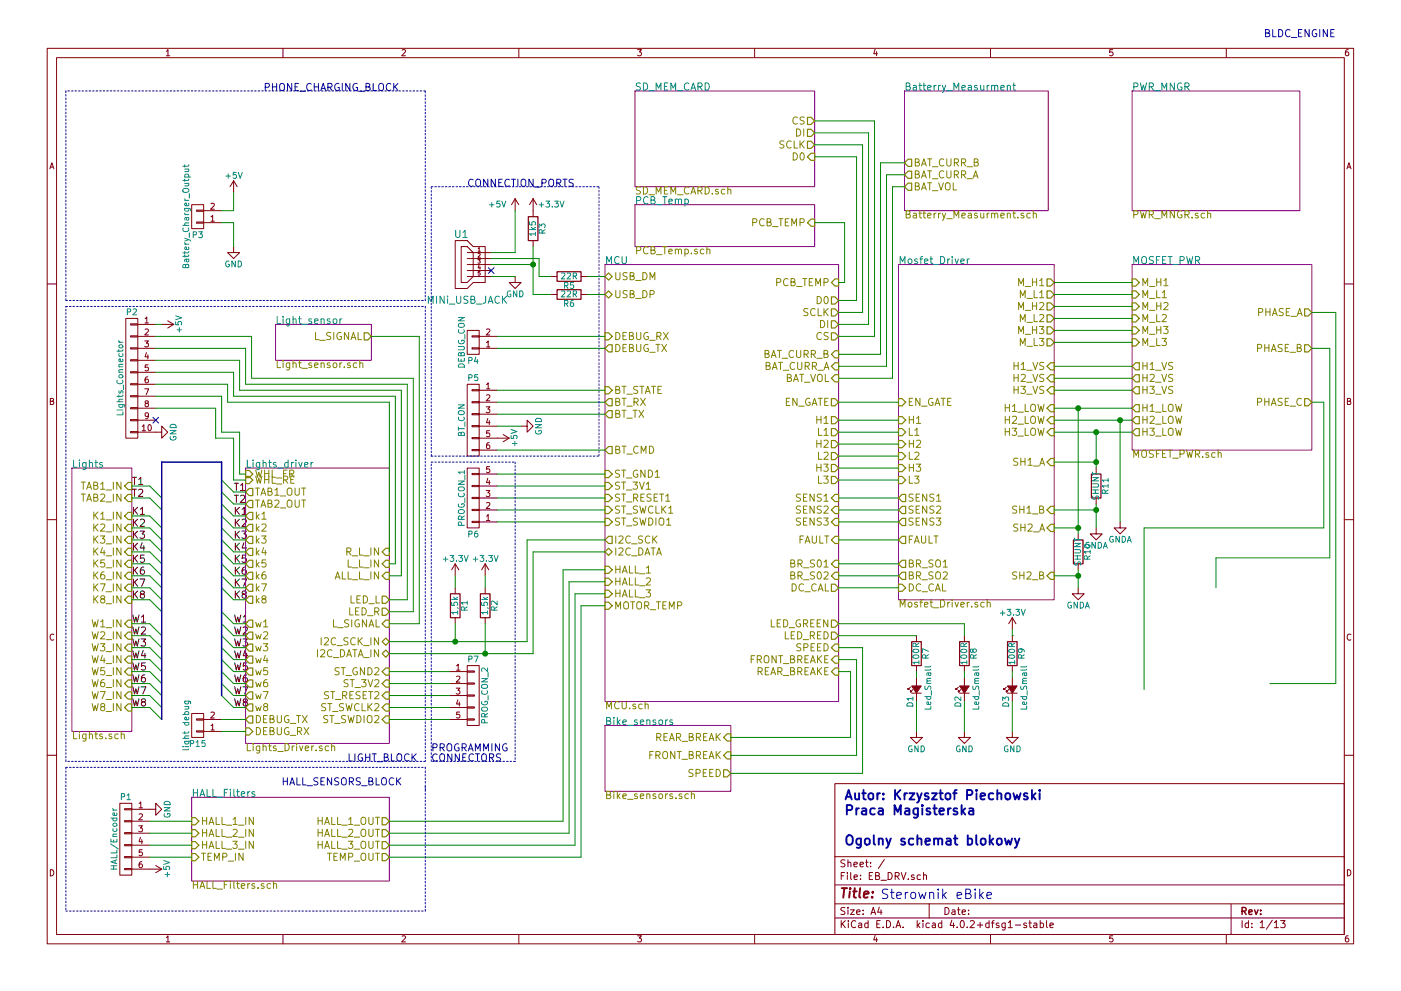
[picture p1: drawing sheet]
<svg xmlns="http://www.w3.org/2000/svg" width="297mm" height="210mm" viewBox="0 0 297 210" stroke-linecap="round" stroke-linejoin="round" font-family="sans-serif">
<g fill="none" stroke="#840000" stroke-width=".21">
<path d="M10 10.3h277v189.9h-277zM12 12.2h273v186.1h-273zM60 10.3v1.9M110 10.3v1.9M160 10.3v1.9M210 10.3v1.9M260 10.3v1.9M49.5 38.3l-.7 1.3M49.5 38.3v2.6M49.5 38.3l.8 1.3M40.6 43.4h2.6v5.1h-2.6zM41.7 44.6h1.5v.2h-1.5z"/>
<path d="M41.7 47.1h1.5v.3h-1.5zM43.2 47.2h3.8M43.2 44.7h3.8M49.5 52.3v1.3h1.3l-1.3 1.3-1.2-1.3h1.2M96.5 51h2.6l1.2 1.3h2.6v7.6h-2.6l-1.2 1.3h-2.6zM97.8 52.3h1.3l1.2 1.3v5.1l-1.2 1.2h-1.3zM99.1 53.6h5M99.1 54.9h5M99.1 56.1h5M99.1 57.4h5M99.1 58.7h5M109.2 58.7v1.2h1.3l-1.3 1.3-1.3-1.3h1.3"/>
<path d="M109.2 42.2l-.7 1.2M109.2 42.2v2.5M109.2 42.2l.8 1.2M113 42.2v3.8M113 51v1.3M113 42.2l-.7 1.2M113 42.2l.8 1.2M116.8 58.7h1.3M123.2 58.7h1.3M10 60.2h2M26.7 67.6h2.5v25.4h-2.5zM27.7 78.9h1.5v.2h-1.5z"/>
<path d="M27.7 76.3h1.5v.3h-1.5zM27.7 73.8h1.5v.2h-1.5zM27.7 71.2h1.5v.3h-1.5zM27.7 68.7h1.5v.3h-1.5zM29.2 68.8h3.8M29.2 73.9h3.8M29.2 71.4h3.8M29.2 76.4h3.8M29.2 79h3.8M34.3 68.8h2.5M35.6 68.1l1.2 .7M36.8 68.8l-1.2 .8"/>
<path d="M99.1 70.1h2.5v5.1h-2.5zM100.1 71.2h1.5v.3h-1.5zM100.1 73.8h1.5v.2h-1.5zM101.6 73.9h3.8M101.6 71.4h3.8M116.8 62.5h1.3M123.2 62.5h1.3M285 60.2h2M27.7 91.6h1.5v.2h-1.5zM27.7 89h1.5v.3h-1.5zM27.7 86.5h1.5v.2h-1.5zM27.7 83.9h1.5v.3h-1.5z"/>
<path d="M27.7 81.4h1.5v.3h-1.5zM29.2 91.7h5.1v-1.3l1.3 1.3-1.3 1.3v-1.3M29.2 81.5h3.8M29.2 84.1h3.8M29.2 86.6h3.8M29.2 89.1h3.8M99.1 81.5h2.5v15.3h-2.5zM99.1 99.3h2.5v12.7h-2.5zM100.1 95.4h1.5v.2h-1.5zM100.1 92.8h1.5v.3h-1.5zM100.1 90.3h1.5v.2h-1.5zM100.1 87.8h1.5v.2h-1.5z"/>
<path d="M100.1 85.2h1.5v.3h-1.5zM100.1 82.7h1.5v.2h-1.5zM101.6 82.8h3.8M101.6 85.3h3.8M101.6 87.9h3.8M101.6 90.4h3.8M101.6 93h6.3M101.6 95.5h3.8M106.7 92.2l1.2 .8M107.9 93l-1.2 .7M110.5 90.4h1.3v-1.3l1.2 1.3-1.2 1.3v-1.3M232.4 99.3v1.3"/>
<path d="M10 110.3h2M96.5 119.6v2.6M96.5 119.6l-.7 1.3M96.5 119.6l.8 1.3M100.1 100.5h1.5v.2h-1.5zM100.1 103h1.5v.2h-1.5zM100.1 105.5h1.5v.3h-1.5zM100.1 108.1h1.5v.2h-1.5zM100.1 110.6h1.5v.3h-1.5zM101.6 110.7h3.8M101.6 108.2h3.8M101.6 105.7h3.8"/>
<path d="M101.6 103.1h3.8M101.6 100.6h3.8M102.9 119.6v2.6M102.9 119.6l-.8 1.3M102.9 119.6l.7 1.3M228.6 113.3v1.2M228.6 119.6v1.3M232.4 112v1.3h1.3l-1.3 1.2-1.3-1.2h1.3M232.4 105.7v1.2M237.5 110.7v1.3h1.3l-1.3 1.3-1.3-1.3h1.3M285 110.3h2M96.5 124.7v1.3"/>
<path d="M96.5 131.1v1.2M102.9 124.7v1.3M102.9 131.1v1.2M194.3 134.9v1.2M204.5 134.9v1.2M214.6 131.1v2.5M214.6 134.9v1.2M214.6 131.1l-.7 1.2M214.6 131.1l.8 1.2M228.6 124.7v1.3h1.3l-1.3 1.2-1.3-1.2h1.3M40.6 151.4h2.6v5.1h-2.6zM41.7 152.5h1.5v.3h-1.5z"/>
<path d="M41.7 155.1h1.5v.2h-1.5zM43.2 152.6h3.8M43.2 155.2h3.8M95.2 142.5h3.9M95.2 145h3.9M95.2 147.6h3.9M95.2 150.1h3.9M95.2 152.6h3.9M99.1 152.5h1.5v.3h-1.5zM99.1 150h1.5v.2h-1.5zM99.1 147.4h1.5v.3h-1.5zM99.1 144.9h1.5v.3h-1.5z"/>
<path d="M99.1 142.4h1.5v.2h-1.5zM99.1 141.2h2.5v12.7h-2.5zM193 145.8l-.5 .5v-.3v.3h.3M193.3 147.1h2M193.5 146.3l-.5 .5v-.2v.2h.3M194.3 155.2v1.3h1.3l-1.3 1.2-1.3-1.2h1.3M194.3 141.2v1.3M194.3 143.8v1.7M194.3 147.1v1.7M203.2 145.8l-.5 .5v-.3v.3h.2M203.5 147.1h2M203.7 146.3l-.5 .5v-.2v.2h.3"/>
<path d="M204.5 155.2v1.3h1.2l-1.2 1.2-1.3-1.2h1.3M204.5 141.2v1.3M204.5 143.8v1.7M204.5 147.1v1.7M213.4 145.8l-.5 .5v-.3v.3h.2M213.6 147.1h2M213.9 146.3l-.5 .5v-.2v.2h.2M214.6 155.2v1.3h1.3l-1.3 1.2-1.2-1.2h1.2M214.6 141.2v1.3M214.6 143.8v1.7M214.6 147.1v1.7M10 160.2h2"/>
<path d="M25.4 170.4h2.5v15.3h-2.5zM26.4 179.2h1.5v.2h-1.5zM26.4 176.7h1.5v.2h-1.5zM26.4 174.1h1.5v.3h-1.5zM26.4 171.6h1.5v.2h-1.5zM27.9 171.7h5.1v-1.3l1.3 1.3-1.3 1.3v-1.3M27.9 174.2h3.8M27.9 176.8h3.8M27.9 179.3h3.8M177 166.3h108v32h-108zM285 160.2h2M26.4 184.3h1.5v.2h-1.5z"/>
<path d="M26.4 181.7h1.5v.3h-1.5zM27.9 181.9h3.8M27.9 184.4h6.4M33 183.6l1.3 .8M34.3 184.4l-1.3 .8M60 198.3v1.9M110 198.3v1.9M160 198.3v1.9M177 194.8h108M177 191.8h108M177 187.8h108M177 181.8h108"/>
<path d="M186.4 192.5l-.3 1h.9M186.8 193v1M187.5 182.3l-1.3 2M195.8 185.7l.2-.1 .4 .1v.9M195.8 185.1v1.5M197 191.8v3M210 198.3v1.9M215.3 196.3h1.1M217.6 195.9l-.3-.1-.3 .2 .1 .3 .5 .1v.3h-.6M218.1 195.8h.6M218.3 195.3v1.3l.4 .2M219.2 195.9h.6v.9"/>
<path d="M219.8 196.2l-.7 .3 .3 .3 .4-.1M220.5 195.9l.5-.1 .3 .3-.2 .6h-.6M220.5 195.3v1.5M221.9 195.3v1.3l.2 .2M222.6 196.3l.7-.1v-.3l-.5-.1-.2 .2 .1 .7h.6M260 198.3v1.9M261 191.8v6.5M270.2 196.8h.8M271.5 195.3h1l-.5 .6 .4 .1v.7l-.2 .1-.7-.1"/>
</g>
<path d="M134.6 19.3h38.1v20.3h-38.1zM191.8 19.3h30.4v25.4h-30.4zM240 19.3h35.6v25.4h-35.6zM128.3 56.1h49.5v92.7h-49.5zM134.6 43.4h38.1v8.9h-38.1zM190.5 56.1h33v71.1h-33zM240 56.1h38.1v39.4h-38.1zM58.4 68.8h20.3v7.6h-20.3zM15.2 99.3h12.7v55.9h-12.7zM52.1 99.3h30.4v58.4h-30.4zM128.3 153.9h26.6v14h-26.6zM40.6 169.2h41.9v17.7h-41.9z" fill="none" stroke="#840084" stroke-width=".21"/>
<g fill="none" stroke="#848400" stroke-width=".25">
<path d="M171.2 24.9h.8l.7 .7-.7 .8h-.8zM171.2 27.4h.8l.7 .8-.7 .8h-.8zM171.2 30h.8l.7 .7-.7 .8h-.8zM172 32.5h.7v1.5h-.7l-.8-.7zM191.8 39.6l.7-.7h.8v1.5h-.8zM191.8 37.1l.7-.8h.8v1.5h-.8zM192.5 33.8h.8v1.5h-.8l-.7-.8zM128.3 58.7l.7-.8 .8 .8-.8 .7zM172 46.5h.7v1.5h-.7l-.8-.8zM176.3 59.9l.7-.7h.8v1.5h-.8zM222 59.2h.8l.7 .7-.7 .8h-.8zM240 59.2h.8l.8 .7-.8 .8h-.8z"/>
<path d="M77.2 70.6h.8l.7 .8-.7 .7h-.8zM128.3 62.5l.7-.8 .8 .8-.8 .7zM128.3 70.6h.7l.8 .8-.8 .7h-.7zM129 73.1h.8v1.6h-.8l-.7-.8zM176.3 65.5h.7l.8 .8-.8 .8h-.7zM176.3 68.1h.7l.8 .7-.8 .8h-.7zM176.3 70.6h.7l.8 .8-.8 .7h-.7zM176.3 63h.7l.8 .7-.8 .8h-.7zM176.3 77.7l.7-.7h.8v1.5h-.8zM177 74.4h.8v1.5h-.8l-.7-.7zM222 61.7h.8l.7 .8-.7 .7h-.8zM222 64.3h.8l.7 .7-.7 .8h-.8z"/>
<path d="M222 66.8h.8l.7 .8-.7 .7h-.8zM222 69.3h.8l.7 .8-.7 .8h-.8zM222 71.9h.8l.7 .7-.7 .8h-.8zM222.8 77h.7v1.5h-.7l-.8-.8zM222.8 79.5h.7v1.5h-.7l-.8-.7zM240 61.7h.8l.8 .8-.8 .7h-.8zM240 64.3h.8l.8 .7-.8 .8h-.8zM240 66.8h.8l.8 .8-.8 .7h-.8zM240 69.3h.8l.8 .8-.8 .8h-.8zM240 71.9h.8l.8 .7-.8 .8h-.8zM240.8 77h.8v1.5h-.8l-.8-.8zM240.8 79.5h.8v1.5h-.8l-.8-.7z"/>
<path d="M276.6 65.5h.8l.7 .8-.7 .8h-.8zM276.6 73.1h.8l.7 .8-.7 .8h-.8zM52.1 99.8h.7l.8 .8-.8 .7h-.7zM128.3 85.3l.7-.7h.8v1.5h-.8zM128.3 95.5l.7-.8h.8v1.6h-.8zM128.3 82h.7l.8 .8-.8 .8h-.7zM128.3 99.8h.7l.8 .8-.8 .7h-.7zM129 87.1h.8v1.5h-.8l-.7-.7zM176.3 84.6h.7l.8 .7-.8 .8h-.7zM176.3 88.4h.7l.8 .7-.8 .8h-.7zM176.3 90.9h.7l.8 .8-.8 .8h-.7zM176.3 93.5h.7l.8 .7-.8 .8h-.7z"/>
<path d="M176.3 96h.7l.8 .8-.8 .7h-.7zM176.3 98.5h.7l.8 .8-.8 .8h-.7zM176.3 80.3l.7-.8h.8v1.5h-.8zM190.5 84.6h.8l.7 .7-.7 .8h-.8zM190.5 88.4h.8l.7 .7-.7 .8h-.8zM190.5 90.9h.8l.7 .8-.7 .8h-.8zM190.5 93.5h.8l.7 .7-.7 .8h-.8zM190.5 96h.8l.7 .8-.7 .7h-.8zM190.5 98.5h.8l.7 .8-.7 .8h-.8zM222.8 82h.7v1.6h-.7l-.8-.8zM222.8 85.8h.7v1.6h-.7l-.8-.8zM222.8 88.4h.7v1.5h-.7l-.8-.8z"/>
<path d="M222.8 90.9h.7v1.6h-.7l-.8-.8zM222.8 97.3h.7v1.5h-.7l-.8-.8zM240.8 82h.8v1.6h-.8l-.8-.8zM240.8 85.8h.8v1.6h-.8l-.8-.8zM240.8 88.4h.8v1.5h-.8l-.8-.8zM240.8 90.9h.8v1.6h-.8l-.8-.8zM276.6 84.6h.8l.7 .7-.7 .8h-.8zM26.4 103.1l.8-.7h.7v1.5h-.7zM26.4 114.5l.8-.7h.7v1.5h-.7zM27.2 104.9h.7v1.5h-.7l-.8-.7zM27.2 108.7h.7v1.5h-.7l-.8-.7zM27.2 111.2h.7v1.6h-.7l-.8-.8z"/>
<path d="M27.2 116.3h.7v1.6h-.7l-.8-.8zM27.2 118.9h.7v1.5h-.7l-.8-.8zM52.1 106.9l.7-.7h.8v1.5h-.8zM52.1 101.1h.7l.8 .7-.8 .8h-.7zM52.8 103.6h.8v1.6h-.8l-.7-.8zM52.8 108.7h.8v1.5h-.8l-.7-.7zM52.8 111.2h.8v1.6h-.8l-.7-.8zM52.8 113.8h.8v1.5h-.8l-.7-.8zM52.8 116.3h.8v1.6h-.8l-.7-.8zM52.8 118.9h.8v1.5h-.8l-.7-.8zM81 117.1l.8-.8h.7v1.6h-.7zM81.8 118.9h.7v1.5h-.7l-.8-.8z"/>
<path d="M128.3 114.5l.7-.7h.8v1.5h-.8zM128.3 117.1l.7-.8 .8 .8-.8 .8zM128.3 102.4h.7l.8 .7-.8 .8h-.7zM128.3 104.9h.7l.8 .8-.8 .7h-.7zM128.3 107.4h.7l.8 .8-.8 .8h-.7zM128.3 110h.7l.8 .7-.8 .8h-.7zM176.3 101.1h.7l.8 .7-.8 .8h-.7zM176.3 114.5l.7-.7h.8v1.5h-.8zM177 104.9h.8v1.5h-.8l-.7-.7zM177 107.4h.8v1.6h-.8l-.7-.8zM177 110h.8v1.5h-.8l-.7-.8zM177 118.9h.8v1.5h-.8l-.7-.8z"/>
<path d="M190.5 101.1h.8l.7 .7-.7 .8h-.8zM191.3 104.9h.7v1.5h-.7l-.8-.7zM191.3 107.4h.7v1.6h-.7l-.8-.8zM191.3 110h.7v1.5h-.7l-.8-.8zM191.3 113.8h.7v1.5h-.7l-.8-.8zM191.3 118.9h.7v1.5h-.7l-.8-.8zM222.8 107.4h.7v1.6h-.7l-.8-.8zM222.8 111.2h.7v1.6h-.7l-.8-.8zM26.4 134.9l.8-.8h.7v1.5h-.7zM27.2 121.4h.7v1.5h-.7l-.8-.7zM27.2 123.9h.7v1.6h-.7l-.8-.8zM27.2 126.5h.7v1.5h-.7l-.8-.8z"/>
<path d="M27.2 131.6h.7v1.5h-.7l-.8-.8zM27.2 136.6h.7v1.6h-.7l-.8-.8zM27.2 139.2h.7v1.5h-.7l-.8-.8zM52.1 124.7l.7-.8h.8v1.6h-.8zM52.1 134.9l.7-.8h.8v1.5h-.8zM52.8 121.4h.8v1.5h-.8l-.7-.7zM52.8 126.5h.8v1.5h-.8l-.7-.8zM52.8 131.6h.8v1.5h-.8l-.7-.8zM52.8 136.6h.8v1.6h-.8l-.7-.8zM52.8 139.2h.8v1.5h-.8l-.7-.8zM81 136.1l.8-.7 .7 .7-.7 .8zM81 138.7l.8-.8 .7 .8-.7 .7z"/>
<path d="M81 126.5h.8l.7 .7-.7 .8h-.8zM81 129h.8l.7 .8-.7 .8h-.8zM81.8 121.4h.7v1.5h-.7l-.8-.7zM81.8 131.6h.7v1.5h-.7l-.8-.8zM128.3 120.1h.7l.8 .8-.8 .8h-.7zM128.3 122.7h.7l.8 .7-.8 .8h-.7zM128.3 125.2h.7l.8 .8-.8 .7h-.7zM128.3 127.8h.7l.8 .7-.8 .8h-.7zM176.3 134.1h.7l.8 .8-.8 .7h-.7zM176.3 131.6h.7l.8 .7-.8 .8h-.7zM176.3 123.9h.7l.8 .8-.8 .8h-.7zM177 139.2h.8v1.5h-.8l-.7-.8z"/>
<path d="M177 136.6h.8v1.6h-.8l-.7-.8zM177 121.4h.8v1.5h-.8l-.7-.7zM190.5 123.9h.8l.7 .8-.7 .8h-.8zM191.3 121.4h.7v1.5h-.7l-.8-.7zM222.8 121.4h.7v1.5h-.7l-.8-.7zM26.4 147.6l.8-.8h.7v1.5h-.7zM27.2 141.7h.7v1.6h-.7l-.8-.8zM27.2 144.3h.7v1.5h-.7l-.8-.8zM27.2 149.3h.7v1.6h-.7l-.8-.8zM52.1 147.6l.7-.8h.8v1.5h-.8zM52.1 154.4h.7l.8 .8-.8 .8h-.7zM52.1 152.6l.7-.7h.8v1.5h-.8z"/>
<path d="M52.8 141.7h.8v1.6h-.8l-.7-.8zM52.8 144.3h.8v1.5h-.8l-.7-.8zM52.8 149.3h.8v1.6h-.8l-.7-.8zM81 147.6l.8-.8h.7v1.5h-.7zM81 152.6l.8-.7h.7v1.5h-.7zM81.8 141.7h.7v1.6h-.7l-.8-.8zM81.8 144.3h.7v1.5h-.7l-.8-.8zM81.8 149.3h.7v1.6h-.7l-.8-.8zM154.2 159.5h.7v1.5h-.7l-.8-.7zM154.2 155.7h.7v1.5h-.7l-.8-.7zM177 141.7h.8v1.6h-.8l-.7-.8zM40.6 173.5h.8l.8 .7-.8 .8h-.8z"/>
<path d="M40.6 176h.8l.8 .8-.8 .7h-.8zM40.6 178.6h.8l.8 .7-.8 .8h-.8zM81 173.5h.8l.7 .7-.7 .8h-.8zM81 176h.8l.7 .8-.7 .7h-.8zM81 178.6h.8l.7 .7-.7 .8h-.8zM153.4 163.3h.8l.7 .8-.7 .7h-.8zM40.6 181.1h.8l.8 .8-.8 .7h-.8zM81 181.1h.8l.7 .8-.7 .7h-.8z"/>
</g>
<g fill="none" stroke="#008484" stroke-width=".21">
<path d="M212.2 18.6l.7-.1v-.3l-.5-.1-.2 .2 .1 .7h.6M213.6 18.3v-.1a.36 .36 0 0 1 .6 .1v.8M213.6 18.1v1M214.7 18.1h.6M214.9 17.6v1.3l.4 .2M39.2 35.9h.8M39.2 35v.5M39.9 35.9l.1 .2v.3h-.8M40 35l-.2 .3h-1M39.3 56.4l.3-.3 .4 .2v.5h-1.2l.1-.6h.3l.1 .6M205.1 54.9v1.1M205.5 54.9l-.4 .3"/>
<path d="M25.2 72.3l.3 .3M25.2 72.6h.9M25.3 73.2l.5-.1 .3 .5-.3 .2h-.5l-.1-.2zM70.7 67.8l.2-.2 .4 .2 .1 .6-.1 .2-.4 .1-.2-.2zM72.1 67.6v1.1M72.5 67.6l-.4 .3M21.7 98.2l-.4-.1-.2 .2 .1 .2 .5 .2v.4h-.6M64.6 98.6l.7-.1-.1-.3-.4-.1-.2 .2v.8h.6M65.9 98.1v1M66.4 98.1l-.5 .3M39.2 148.8h1.1l.1 .5M39.2 148.8v.3l.2 .2 .6-.1v-.4"/>
<path d="M142.6 152.8l-.4-.1-.2 .3 .1 .2 .5 .1v.4h-.6M197.4 141.3l-.2 .2h-1.1M207.5 141.3l-.2 .2h-1.1M217.7 141.3l-.2 .2h-1.1M23.9 171.5l.3 .4M23.9 171.9h.9M54 168h-.4l-.2 .2 .1 .2 .5 .1v.4h-.6"/>
</g>
<g fill="none" stroke="#848400" stroke-width=".21">
<path d="M149.9 53v-.1a.36 .36 0 0 1 .6 .2v.8M217 45.3l-.3-.1-.2 .3v.2l.5 .1v.4h-.5M218.4 45.3l-.4-.1-.3 .3 .2 .7h.5M219.1 45.4l.1-.1a.36 .36 0 0 1 .5 .2v.7M219.1 44.7v1.5M75.6 77.1l-.4-.1-.3 .3 .2 .6h.5M76.3 77.1h.1a.36 .36 0 0 1 .5 .1v.8M76.3 76.5v1.5M208.7 127.9l-.5-.1-.3 .3 .2 .6h.6M209.3 127.9h.1a.36 .36 0 0 1 .6 .1v.8M209.3 127.3v1.5M25.7 155.9l.1-.1a.36 .36 0 0 1 .6 .2v.7"/>
<path d="M25.7 155.2v1.5M69.7 158.3h-.5l-.3 .3 .2 .6h.6M70.3 158.4l.1-.1a.36 .36 0 0 1 .6 .2v.8M70.3 157.8v1.5M145.9 168.5l-.4-.1-.3 .3 .2 .7h.5M146.6 168.6l.1-.1a.36 .36 0 0 1 .5 .2v.7M146.6 167.9v1.5M58 187.6l.1-.1a.36 .36 0 0 1 .5 .2v.8M58 187v1.5"/>
</g>
<g fill="none" stroke="#008400" stroke-width=".21">
<path d="M172.7 25.6h12.7v45.8h-7.6M172.7 33.3h8.9v30.4h-3.8M172.7 30.7h10.2v35.6h-5.1M172.7 28.2h11.4v40.6h-6.3M191.8 37.1h-3.8v40.6h-10.2M191.8 39.6h-2.6v40.7h-11.4M191.8 34.5h-5.1v40.7h-8.9M47 47.2h2.5v5.1M49.5 40.9v3.8h-2.5M104.1 54.9h10.2v3.8h2.5M104.1 58.7h5.1M104.1 56.1h8.9"/>
<path d="M109.2 44.7v8.9h-5.1M113 52.3v10.2h3.8M124.5 58.7h3.8M172.7 47.2h6.4v12.7h-1.3M223.5 59.9h16.5M33 71.4h20.3v8.9h34.3v49.5h-5.1M33 76.4h17.8v6.4h34.3v39.4h-2.6M33 79h16.5v5.1h34.3v35.5h-1.3M33 73.9h19.1v7.6h34.3v45.7h-3.9M33 68.8h1.3M78.7 71.4h10.2v60.9h-6.4M105.4 71.4h22.9"/>
<path d="M105.4 73.9h22.9M124.5 62.5h3.8M223.5 62.5h16.5M223.5 65h16.5M223.5 67.6h16.5M223.5 70.1h16.5M223.5 72.6h16.5M223.5 77.7h16.5M278.1 66.3h5.1v78.7h-14M278.1 73.9h3.8v44.5h-24.1v6.3M33 84.1h14v7.6h3.8v8.9h1.3M33 86.6h12.7v6.4h3.8v8.8h2.6"/>
<path d="M33 81.5h15.3v3.8h34.2v31.8M105.4 82.8h22.9M105.4 85.3h22.9M105.4 87.9h22.9M105.4 95.5h22.9M105.4 90.4h5.1M177.8 85.3h12.7M177.8 89.1h12.7M177.8 91.7h12.7M177.8 94.2h12.7M177.8 96.8h12.7M177.8 99.3h12.7"/>
<path d="M223.5 82.8h16.5M223.5 89.1h16.5M223.5 91.7h16.5M223.5 80.3h16.5M223.5 86.6h16.5M223.5 98h8.9M228.6 86.6v26.7M232.4 91.7v7.6M237.5 89.1v21.6M278.1 85.3h2.6v26.7h-38.1v34.3M27.9 103.1h3.8l2.6 2.6M27.9 105.7h3.8l2.6 2.5"/>
<path d="M27.9 109.5h3.8l2.6 2.5M27.9 112h3.8l2.6 2.5M27.9 114.5h3.8l2.6 2.6M27.9 117.1h3.8l2.6 2.5M27.9 119.6h3.8l2.6 2.6M47 101.8l2.5 2.6M47 104.4l2.5 2.5M47 106.9l2.5 2.6M47 109.5l2.5 2.5M47 112l2.5 2.5M47 114.5l2.5 2.6M47 117.1l2.5 2.5"/>
<path d="M47 119.6l2.5 2.6M105.4 103.1h22.9M105.4 105.7h22.9M105.4 108.2h22.9M105.4 110.7h22.9M105.4 100.6h22.9M128.3 117.1h-15.3v21.6h-30.5M128.3 114.5h-16.5v21.6h-29.3M177.8 114.5h12.7M177.8 105.7h12.7M177.8 119.6h12.7M177.8 101.8h12.7"/>
<path d="M177.8 108.2h12.7M177.8 110.7h12.7M223.5 112h5.1M223.5 108.2h8.9M232.4 106.9v5.1M27.9 122.2h3.8l2.6 2.5M27.9 124.7h3.8l2.6 2.5M27.9 127.2h3.8l2.6 2.6M27.9 132.3h3.8l2.6 2.6M27.9 134.9h3.8l2.6 2.5M27.9 137.4h3.8l2.6 2.5M27.9 139.9h3.8l2.6 2.6"/>
<path d="M47 122.2l2.5 2.5M47 124.7l2.5 2.5M47 129.8l2.5 2.5M47 132.3l2.5 2.6M47 134.9l2.5 2.5M47 137.4l2.5 2.5M47 139.9l2.5 2.6M96.5 122.2v2.5M96.5 132.3v3.8M102.9 122.2v2.5M102.9 132.3v6.4M128.3 120.9h-8.9v53.3h-36.9"/>
<path d="M128.3 123.4h-7.7v53.4h-38.1M128.3 126h-6.4v53.3h-39.4M128.3 128.5h-5.1v53.4h-40.7M177.8 122.2h12.7M177.8 124.7h12.7M177.8 132.3h26.7v2.6M177.8 134.9h16.5M177.8 137.4h5.1v26.7h-28M177.8 139.9h3.8v20.4h-26.7M214.6 134.9h.1M214.6 133.6v1.3M223.5 122.2h5.1"/>
<path d="M228.6 120.9v3.8M27.9 142.5h3.8l2.6 2.5M27.9 145h3.8l2.6 2.6M27.9 147.6h3.8l2.6 2.5M27.9 150.1h3.8l2.6 2.5M47 147.6l2.5 2.5M47 142.5l2.5 2.5M47 145l2.5 2.6M47 152.6h5.1M47 155.2h5.1M82.5 142.5h12.7M82.5 145h12.7"/>
<path d="M82.5 147.6h12.7M82.5 150.1h12.7M82.5 152.6h12.7M177.8 142.5h2.5v14h-25.4M194.3 142.5v1.3M194.3 148.8v6.4M204.5 142.5v1.3M204.5 148.8v6.4M214.6 142.5v1.3M214.6 148.8v6.4M31.7 174.2h8.9M31.7 176.8h8.9"/>
<path d="M31.7 179.3h8.9M31.7 181.9h8.9"/>
</g>
<g fill="#840000" stroke="#840000" stroke-width=".21">
<path d="M193.3 145.5h2l-1 1.6z"/>
<path d="M203.5 145.5h2l-1 1.6z"/>
<path d="M213.6 145.5h2l-1 1.6z"/>
</g>
<path d="M112 46h2v5h-2zM118.1 57.7h5.1v2h-5.1zM118.1 61.5h5.1v2h-5.1zM227.6 114.5h2v5.1h-2zM231.4 100.6h2v5.1h-2zM95.5 126h2v5.1h-2zM101.9 126h2v5.1h-2zM193.3 136.1h2v5.1h-2zM203.5 136.1h2v5.1h-2zM213.6 136.1h2v5.1h-2z" fill="none" stroke="#840000" stroke-width=".25"/>
<g fill="none" stroke="#0000c2" stroke-width=".41">
<path d="M204.1 172.1l.5 .7M204.6 171.5l-.7 .8M205.5 171.6h.8l.1 1.2M206.4 172l-.7 .1a.39 .39 0 0 0-.3 .3 .39 .39 0 0 0 .3 .4l.7-.1M213.1 177.9l.3 1.3 .4-.9 .4 .9 .4-1.3M215.2 177.9l.4 1.3M216.1 177.9l-.6 1.8-.3 .2M217.8 168.4l-.5-.1-.2 .3 .1 .3 .6 .2v.4h-.7M218.8 167.6v2M219 168.9l.6 .7M219.6 168.3l-.8 .8M220.4 167.6v.2"/>
<path d="M220.4 168.3v1.3"/>
</g>
<path d="M103.5 56.8l1.2 1.2M104.7 56.8l-1.2 1.2M32.4 88.5l1.2 1.3M33.6 88.5l-1.2 1.3" fill="none" stroke="#000084" stroke-width=".21"/>
<g fill="none" stroke="#0000c2" stroke-width=".21" stroke-dasharray=".3 .4">
<path d="M14 19.3v44.4M90.2 19.3h-76.2M91.4 39.6h35.6M127 39.6v57.2M14 63.7h76.2M14 65h76.2M90.2 65v96.5M90.2 63.7v-44.4M91.4 98h17.8M91.4 96.8h35.6M91.4 96.8v-57.2M109.2 98v63.5"/>
<path d="M14 161.5v-96.5M14 162.8h76.2M14 162.8v30.5M90.2 161.5h-76.2M90.2 162.8v5.1M91.4 161.5v-63.5M109.2 161.5h-17.8M14 193.3h76.2M90.2 193.3v-26.7"/>
</g>
<path d="M47 147.6v-49.6h-12.7v54.6" fill="none" stroke="#000084" stroke-width=".3"/>
<g fill="#008400" stroke="#008400" stroke-width=".25">
<circle cx="228.6" cy="86.6" r=".51"/>
<circle cx="228.6" cy="112" r=".51"/>
<circle cx="232.4" cy="91.7" r=".51"/>
<circle cx="232.4" cy="98" r=".51"/>
<circle cx="237.5" cy="89.1" r=".51"/>
<circle cx="228.6" cy="122.2" r=".51"/>
<circle cx="232.4" cy="108.2" r=".51"/>
<circle cx="96.5" cy="136.1" r=".51"/>
<circle cx="102.9" cy="138.7" r=".51"/>
<circle cx="113" cy="56.1" r=".51"/>
</g>
<path d="M207.7 188.6v2M207.9 189.9l.6 .7M208.5 189.3l-.8 .8M209.2 190l1-.2-.1-.4-.6-.1-.3 .3 .1 .9h.8" fill="none" stroke="#0000c2" stroke-width=".21"/>
<g font-size="2.8" fill="#0000c2">
<text x="179.1" y="169.7">Autor: Krzysztof Piechowski</text>
<text x="179.1" y="172.9">Praca Magisterska</text>
<text x="179.1" y="179.3">Ogolny schemat blokowy</text>
<text x="186.7" y="190.7">Sterownik eBike</text>
</g>
<text font-size="2.8" fill="#840000" x="178" y="190.5">Title:</text>
<g font-size="2.1" fill="#0000c2">
<text x="268" y="7.9">BLDC_ENGINE</text>
<text x="55.9" y="19.3">PHONE_CHARGING_BLOCK</text>
<text x="99.1" y="39.6">CONNECTION_PORTS</text>
<text x="73.7" y="161.5">LIGHT_BLOCK</text>
<text x="91.4" y="159.4">PROGRAMMING</text>
<text x="91.4" y="161.5">CONNECTORS</text>
<text x="59.7" y="166.6">HALL_SENSORS_BLOCK</text>
</g>
<g font-size="2.1" fill="#008484">
<text x="134.6" y="19.2">SD_MEM_CARD</text>
<text x="191.8" y="19.2">Batterry_Measurment</text>
<text x="240" y="19.2">PWR_MNGR</text>
<text x="134.6" y="43.3">PCB_Temp</text>
<text x="96.4" y="50.5">U1</text>
<text x="128.3" y="56">MCU</text>
<text x="190.5" y="56">Mosfet_Driver</text>
<text x="240" y="56">MOSFET_PWR</text>
<text x="90.5" y="64.4">MINi_USB_JACK</text>
<text x="58.4" y="68.7">Light_sensor</text>
<text x="15.2" y="99.2">Lights</text>
<text x="52.1" y="99.2">Lights_driver</text>
<text x="128.3" y="153.8">Bike_sensors</text>
<text x="40.6" y="169.1">HALL_Filters</text>
</g>
<g font-size="2.1" fill="#848400">
<text x="167.8" y="26.4">CS</text>
<text x="168.7" y="29">DI</text>
<text x="165" y="31.5">SCLK</text>
<text x="168.1" y="34">D0</text>
<text x="193.7" y="35.3">BAT_CURR_B</text>
<text x="134.6" y="41.2">SD_MEM_CARD.sch</text>
<text x="193.7" y="40.4">BAT_VOL</text>
<text x="193.7" y="37.8">BAT_CURR_A</text>
<text x="191.8" y="46.3">Batterry_Measurment.sch</text>
<text x="240" y="46.3">PWR_MNGR.sch</text>
<text x="134.6" y="53.9">PCB_Temp.sch</text>
<text x="159.2" y="48">PCB_TEMP</text>
<text x="130.2" y="59.4">USB_DM</text>
<text x="130.2" y="63.2">USB_DP</text>
<text x="164.3" y="60.7">PCB_TEMP</text>
<text x="173.2" y="64.5">D0</text>
<text x="215.9" y="60.7">M_H1</text>
<text x="215.9" y="65.8">M_H2</text>
<text x="216.2" y="63.2">M_L1</text>
<text x="242" y="60.7">M_H1</text>
<text x="242" y="63.2">M_L1</text>
<text x="242" y="65.8">M_H2</text>
<text x="170.1" y="67.1">SCLK</text>
<text x="173.7" y="69.6">DI</text>
<text x="215.9" y="70.9">M_H3</text>
<text x="216.2" y="68.3">M_L2</text>
<text x="242" y="68.3">M_L2</text>
<text x="242" y="70.9">M_H3</text>
<text x="266.2" y="67.1">PHASE_A</text>
<text x="66.3" y="72.1">L_SIGNAL</text>
<text x="130.2" y="72.1">DEBUG_RX</text>
<text x="130.2" y="74.7">DEBUG_TX</text>
<text x="161.5" y="75.9">BAT_CURR_B</text>
<text x="172.9" y="72.1">CS</text>
<text x="216.2" y="73.4">M_L3</text>
<text x="242" y="73.4">M_L3</text>
<text x="266.2" y="74.7">PHASE_B</text>
<text x="58.4" y="78.1">Light_sensor.sch</text>
<text x="130.2" y="83.6">BT_STATE</text>
<text x="161.5" y="78.5">BAT_CURR_A</text>
<text x="166" y="81">BAT_VOL</text>
<text x="214.9" y="78.5">H1_VS</text>
<text x="214.9" y="81">H2_VS</text>
<text x="214.9" y="83.6">H3_VS</text>
<text x="242" y="78.5">H1_VS</text>
<text x="242" y="81">H2_VS</text>
<text x="242" y="83.6">H3_VS</text>
<text x="130.2" y="88.6">BT_TX</text>
<text x="130.2" y="86.1">BT_RX</text>
<text x="165.8" y="86.1">EN_GATE</text>
<text x="173.2" y="89.9">H1</text>
<text x="192.4" y="86.1">EN_GATE</text>
<text x="192.4" y="89.9">H1</text>
<text x="212.8" y="87.4">H1_LOW</text>
<text x="212.8" y="89.9">H2_LOW</text>
<text x="242" y="87.4">H1_LOW</text>
<text x="242" y="89.9">H2_LOW</text>
<text x="266.2" y="86.1">PHASE_C</text>
<text x="173.2" y="95">H2</text>
<text x="173.4" y="92.5">L1</text>
<text x="192.4" y="92.5">L1</text>
<text x="192.4" y="95">H2</text>
<text x="212.8" y="92.5">H3_LOW</text>
<text x="242" y="92.5">H3_LOW</text>
<text x="54" y="101.3">WHL_FR</text>
<text x="130.2" y="96.3">BT_CMD</text>
<text x="130.2" y="101.3">ST_GND1</text>
<text x="173.2" y="100.1">H3</text>
<text x="173.4" y="97.5">L2</text>
<text x="192.4" y="97.5">L2</text>
<text x="192.4" y="100.1">H3</text>
<text x="214.8" y="98.8">SH1_A</text>
<text x="240" y="97.1">MOSFET_PWR.sch</text>
<text x="17.2" y="103.9">TAB1_IN</text>
<text x="17.2" y="106.4">TAB2_IN</text>
<text x="54" y="105.2">TAB1_OUT</text>
<text x="54" y="107.7">TAB2_OUT</text>
<text x="54" y="102.6">WHL_RE</text>
<text x="130.2" y="103.9">ST_3V1</text>
<text x="130.2" y="106.4">ST_RESET1</text>
<text x="168.9" y="106.4">SENS1</text>
<text x="173.4" y="102.6">L3</text>
<text x="192.4" y="102.6">L3</text>
<text x="192.4" y="106.4">SENS1</text>
<text x="20" y="110.2">K1_IN</text>
<text x="20" y="112.8">K2_IN</text>
<text x="54" y="110.2">k1</text>
<text x="54" y="112.8">k2</text>
<text x="130.2" y="109">ST_SWCLK1</text>
<text x="130.2" y="111.5">ST_SWDIO1</text>
<text x="168.9" y="109">SENS2</text>
<text x="168.9" y="111.5">SENS3</text>
<text x="192.4" y="109">SENS2</text>
<text x="192.4" y="111.5">SENS3</text>
<text x="214.8" y="109">SH1_B</text>
<text x="214.8" y="112.8">SH2_A</text>
<text x="20" y="115.3">K3_IN</text>
<text x="20" y="117.9">K4_IN</text>
<text x="54" y="115.3">k3</text>
<text x="54" y="117.9">k4</text>
<text x="73.3" y="117.9">R_L_IN</text>
<text x="130.2" y="115.3">I2C_SCK</text>
<text x="130.2" y="117.9">I2C_DATA</text>
<text x="168.9" y="115.3">FAULT</text>
<text x="192.4" y="115.3">FAULT</text>
<text x="20" y="120.4">K5_IN</text>
<text x="20" y="122.9">K6_IN</text>
<text x="20" y="125.5">K7_IN</text>
<text x="54" y="120.4">k5</text>
<text x="54" y="122.9">k6</text>
<text x="54" y="125.5">k7</text>
<text x="70.7" y="122.9">ALL_L_IN</text>
<text x="73.5" y="120.4">L_L_IN</text>
<text x="130.2" y="121.7">HALL_1</text>
<text x="130.2" y="124.2">HALL_2</text>
<text x="167.3" y="125.5">DC_CAL</text>
<text x="167.8" y="120.4">BR_S01</text>
<text x="167.8" y="122.9">BR_S02</text>
<text x="192.4" y="120.4">BR_SO1</text>
<text x="192.4" y="122.9">BR_SO2</text>
<text x="192.4" y="125.5">DC_CAL</text>
<text x="214.8" y="122.9">SH2_B</text>
<text x="20" y="128">K8_IN</text>
<text x="54" y="128">k8</text>
<text x="73.7" y="130.6">LED_R</text>
<text x="73.9" y="128">LED_L</text>
<text x="130.2" y="126.7">HALL_3</text>
<text x="130.2" y="129.3">MOTOR_TEMP</text>
<text x="190.5" y="128.9">Mosfet_Driver.sch</text>
<text x="19.5" y="133.1">W1_IN</text>
<text x="19.5" y="135.6">W2_IN</text>
<text x="54" y="133.1">w1</text>
<text x="54" y="135.6">w2</text>
<text x="68.4" y="136.9">I2C_SCK_IN</text>
<text x="70.1" y="133.1">L_SIGNAL</text>
<text x="162.9" y="133.1">LED_GREEN</text>
<text x="166" y="135.6">LED_RED</text>
<text x="19.5" y="138.2">W3_IN</text>
<text x="19.5" y="140.7">W4_IN</text>
<text x="19.5" y="143.3">W5_IN</text>
<text x="54" y="138.2">w3</text>
<text x="54" y="140.7">w4</text>
<text x="54" y="143.3">w5</text>
<text x="66.9" y="139.4">I2C_DATA_IN</text>
<text x="70.8" y="143.3">ST_GND2</text>
<text x="158.4" y="140.7">FRONT_BREAKE</text>
<text x="159.7" y="143.3">REAR_BREAKE</text>
<text x="168.7" y="138.2">SPEED</text>
<text x="19.5" y="145.8">W6_IN</text>
<text x="19.5" y="148.3">W7_IN</text>
<text x="54" y="145.8">w6</text>
<text x="54" y="148.3">w7</text>
<text x="68.5" y="148.3">ST_RESET2</text>
<text x="72.9" y="145.8">ST_3V2</text>
<text x="19.5" y="150.9">W8_IN</text>
<text x="54" y="150.9">w8</text>
<text x="54" y="156">DEBUG_RX</text>
<text x="54" y="153.4">DEBUG_TX</text>
<text x="67.8" y="150.9">ST_SWCLK2</text>
<text x="68.4" y="153.4">ST_SWDIO2</text>
<text x="128.3" y="150.5">MCU.sch</text>
<text x="15.2" y="156.8">Lights.sch</text>
<text x="52.1" y="159.4">Lights_Driver.sch</text>
<text x="137" y="161">FRONT_BREAK</text>
<text x="138.3" y="157.2">REAR_BREAK</text>
<text x="145.8" y="164.8">SPEED</text>
<text x="128.3" y="169.5">Bike_sensors.sch</text>
<text x="42.6" y="175">HALL_1_IN</text>
<text x="42.6" y="177.5">HALL_2_IN</text>
<text x="66.9" y="175">HALL_1_OUT</text>
<text x="66.9" y="177.5">HALL_2_OUT</text>
<text x="42.6" y="180.1">HALL_3_IN</text>
<text x="42.6" y="182.6">TEMP_IN</text>
<text x="66.9" y="180.1">HALL_3_OUT</text>
<text x="69.1" y="182.6">TEMP_OUT</text>
<text x="40.6" y="188.6">HALL_Filters.sch</text>
</g>
<g font-size="2.1">
<text x="27.9" y="102.9">T1</text>
<text x="27.9" y="105.4">T2</text>
<text x="27.9" y="109.2">K1</text>
<text x="27.9" y="111.8">K2</text>
<text x="27.9" y="114.3">K3</text>
<text x="27.9" y="116.8">K4</text>
<text x="27.9" y="119.4">K5</text>
<text x="27.9" y="121.9">K6</text>
<text x="27.9" y="124.5">K7</text>
<text x="27.9" y="127">K8</text>
<text x="27.9" y="132.1">W1</text>
<text x="27.9" y="134.6">W2</text>
<text x="27.9" y="137.2">W3</text>
<text x="27.9" y="139.7">W4</text>
<text x="27.9" y="142.2">W5</text>
<text x="27.9" y="144.8">W6</text>
<text x="27.9" y="147.3">W7</text>
<text x="27.9" y="149.9">W8</text>
</g>
<g font-size="2.1" fill="#008400">
<text x="49.5" y="104.1">T1</text>
<text x="49.5" y="106.7">T2</text>
<text x="49.5" y="109.2">K1</text>
<text x="49.5" y="111.8">K2</text>
<text x="49.5" y="114.3">K3</text>
<text x="49.5" y="116.8">K4</text>
<text x="49.5" y="119.4">K5</text>
<text x="49.5" y="121.9">K6</text>
<text x="49.5" y="124.5">K7</text>
<text x="49.5" y="127">K8</text>
<text x="49.5" y="132.1">W1</text>
<text x="49.5" y="134.6">W2</text>
<text x="49.5" y="137.2">W3</text>
<text x="49.5" y="139.7">W4</text>
<text x="49.5" y="142.2">W5</text>
<text x="49.5" y="144.8">W6</text>
<text x="49.5" y="147.3">W7</text>
<text x="49.5" y="149.9">W8</text>
</g>
<g font-size="2.1" fill="#840000">
<text x="178" y="184">Sheet: /</text>
<text x="178" y="186.7">File: EB_DRV.sch</text>
<text x="178" y="196.9">KiCad E.D.A. kicad 4.0.2+dfsg1-stable</text>
<text x="178" y="194.1">Size: A4</text>
<text x="200" y="194.1">Date:</text>
<text x="263" y="194.1">Rev:</text>
<text x="263" y="196.9">Id: 1/13</text>
</g>
<g font-size="1.8" fill="#840000">
<text x="35" y="11.9">1</text>
<text x="85" y="11.9">2</text>
<text x="135" y="11.9">3</text>
<text x="185" y="11.9">4</text>
<text x="235" y="11.9">5</text>
<text x="285" y="11.9">6</text>
<text x="10.4" y="35.9">A</text>
<text x="285.4" y="35.9">A</text>
<text x="44.6" y="47">1</text>
<text x="44.6" y="44.4">2</text>
<text x="30.6" y="68.6">1</text>
<text x="30.6" y="71.1">2</text>
<text x="103" y="71.1">2</text>
<text x="30.6" y="73.7">3</text>
<text x="30.6" y="76.2">4</text>
<text x="103" y="73.7">1</text>
<text x="30.6" y="78.7">5</text>
<text x="30.6" y="81.3">6</text>
<text x="30.6" y="83.8">7</text>
<text x="103" y="82.5">1</text>
<text x="10.4" y="85.9">B</text>
<text x="30.6" y="86.4">8</text>
<text x="30.6" y="88.9">9</text>
<text x="103" y="85.1">2</text>
<text x="103" y="87.6">3</text>
<text x="285.4" y="85.9">B</text>
<text x="30.1" y="91.4">10</text>
<text x="103" y="90.2">4</text>
<text x="103" y="92.7">5</text>
<text x="103" y="95.2">6</text>
<text x="103" y="100.3">5</text>
<text x="103" y="107.9">2</text>
<text x="103" y="105.4">3</text>
<text x="103" y="102.9">4</text>
<text x="103" y="110.5">1</text>
<text x="10.4" y="135.9">C</text>
<text x="285.4" y="135.9">C</text>
<text x="96.7" y="142.2">1</text>
<text x="96.7" y="144.8">2</text>
<text x="96.7" y="147.3">3</text>
<text x="96.7" y="149.9">4</text>
<text x="44.6" y="154.9">1</text>
<text x="44.6" y="152.4">2</text>
<text x="96.7" y="152.4">5</text>
<text x="29.4" y="171.4">1</text>
<text x="29.4" y="174">2</text>
<text x="29.4" y="176.5">3</text>
<text x="29.4" y="179.1">4</text>
<text x="10.4" y="185.9">D</text>
<text x="29.4" y="181.6">5</text>
<text x="29.4" y="184.1">6</text>
<text x="285.4" y="185.9">D</text>
<text x="35" y="199.9">1</text>
<text x="85" y="199.9">2</text>
<text x="135" y="199.9">3</text>
<text x="185" y="199.9">4</text>
<text x="235" y="199.9">5</text>
<text x="285" y="199.9">6</text>
</g>
<g font-size="1.8" fill="#008484">
<text x="47.9" y="37.9">+5V</text>
<text x="103.8" y="44">+5V</text>
<text x="114.5" y="44">+3.3V</text>
<text x="40.8" y="50.5">P3</text>
<text x="113.6" y="50" transform="rotate(-90 113.6 50)">1k5</text>
<text x="115.6" y="49.6" transform="rotate(-90 115.6 49.6)">R3</text>
<text x="40.1" y="56.3" transform="rotate(-90 40.1 56.3)">Battery_Charger_Output</text>
<text x="47.6" y="56.7">GND</text>
<text x="119" y="59.2">22R</text>
<text x="107.3" y="63">GND</text>
<text x="119" y="63">22R</text>
<text x="119.5" y="61.3">R5</text>
<text x="119.5" y="65.1">R6</text>
<text x="26.9" y="66.8">P2</text>
<text x="38.6" y="70.4" transform="rotate(-90 38.6 70.4)">+5V</text>
<text x="99.3" y="77.2">P4</text>
<text x="98.5" y="78.3" transform="rotate(-90 98.5 78.3)">DEBUG_CON</text>
<text x="99.3" y="80.8">P5</text>
<text x="26.1" y="87.8" transform="rotate(-90 26.1 87.8)">LIghts_Connector</text>
<text x="37.4" y="93.6" transform="rotate(-90 37.4 93.6)">GND</text>
<text x="98.5" y="92.8" transform="rotate(-90 98.5 92.8)">BT_CON</text>
<text x="109.7" y="94.6" transform="rotate(-90 109.7 94.6)">+5V</text>
<text x="114.9" y="92.4" transform="rotate(-90 114.9 92.4)">GND</text>
<text x="233" y="106.2" transform="rotate(-90 233 106.2)">SHUNT</text>
<text x="235" y="104.7" transform="rotate(-90 235 104.7)">R11</text>
<text x="98.5" y="111.7" transform="rotate(-90 98.5 111.7)">PROG_CON_1</text>
<text x="99.3" y="114">P6</text>
<text x="94.2" y="119.2">+3.3V</text>
<text x="100.5" y="119.2">+3.3V</text>
<text x="229.8" y="116.4">GNDA</text>
<text x="231.2" y="118.7" transform="rotate(-90 231.2 118.7)">R10</text>
<text x="234.9" y="115.1">GNDA</text>
<text x="229.2" y="120.1" transform="rotate(-90 229.2 120.1)">SHUNT</text>
<text x="97.1" y="130.2" transform="rotate(-90 97.1 130.2)">1,5k</text>
<text x="99.1" y="129.6" transform="rotate(-90 99.1 129.6)">R1</text>
<text x="103.4" y="130.2" transform="rotate(-90 103.4 130.2)">1,5k</text>
<text x="105.5" y="129.6" transform="rotate(-90 105.5 129.6)">R2</text>
<text x="212.3" y="130.6">+3.3V</text>
<text x="226" y="129.1">GNDA</text>
<text x="99.3" y="140.5">P7</text>
<text x="194.9" y="140.8" transform="rotate(-90 194.9 140.8)">100R</text>
<text x="196.9" y="139.8" transform="rotate(-90 196.9 139.8)">R7</text>
<text x="205" y="140.8" transform="rotate(-90 205 140.8)">100R</text>
<text x="207.1" y="139.8" transform="rotate(-90 207.1 139.8)">R8</text>
<text x="215.2" y="140.8" transform="rotate(-90 215.2 140.8)">100R</text>
<text x="217.2" y="139.8" transform="rotate(-90 217.2 139.8)">R9</text>
<text x="193.6" y="150" transform="rotate(-90 193.6 150)">D1</text>
<text x="203.8" y="150" transform="rotate(-90 203.8 150)">D2</text>
<text x="213.9" y="150" transform="rotate(-90 213.9 150)">D3</text>
<text x="103.4" y="153.6" transform="rotate(-90 103.4 153.6)">PROG_CON_2</text>
<text x="197.4" y="150.4" transform="rotate(-90 197.4 150.4)">Led_Small</text>
<text x="207.6" y="150.4" transform="rotate(-90 207.6 150.4)">Led_Small</text>
<text x="217.7" y="150.4" transform="rotate(-90 217.7 150.4)">Led_Small</text>
<text x="40.1" y="158.7" transform="rotate(-90 40.1 158.7)">light debug</text>
<text x="40.3" y="158.4">P15</text>
<text x="192.4" y="159.6">GND</text>
<text x="202.5" y="159.6">GND</text>
<text x="212.7" y="159.6">GND</text>
<text x="25.6" y="169.7">P1</text>
<text x="36.1" y="173.7" transform="rotate(-90 36.1 173.7)">GND</text>
<text x="24.8" y="184.2" transform="rotate(-90 24.8 184.2)">HALL/Encoder</text>
<text x="36" y="186" transform="rotate(-90 36 186)">+5V</text>
</g>
<g font-size="1.1" fill="#840000">
<text x="101.3" y="53.3">1</text>
<text x="101.3" y="54.6">2</text>
<text x="101.3" y="55.9">3</text>
<text x="101.3" y="57.1">4</text>
<text x="101.3" y="58.4">5</text>
</g>
</svg>
